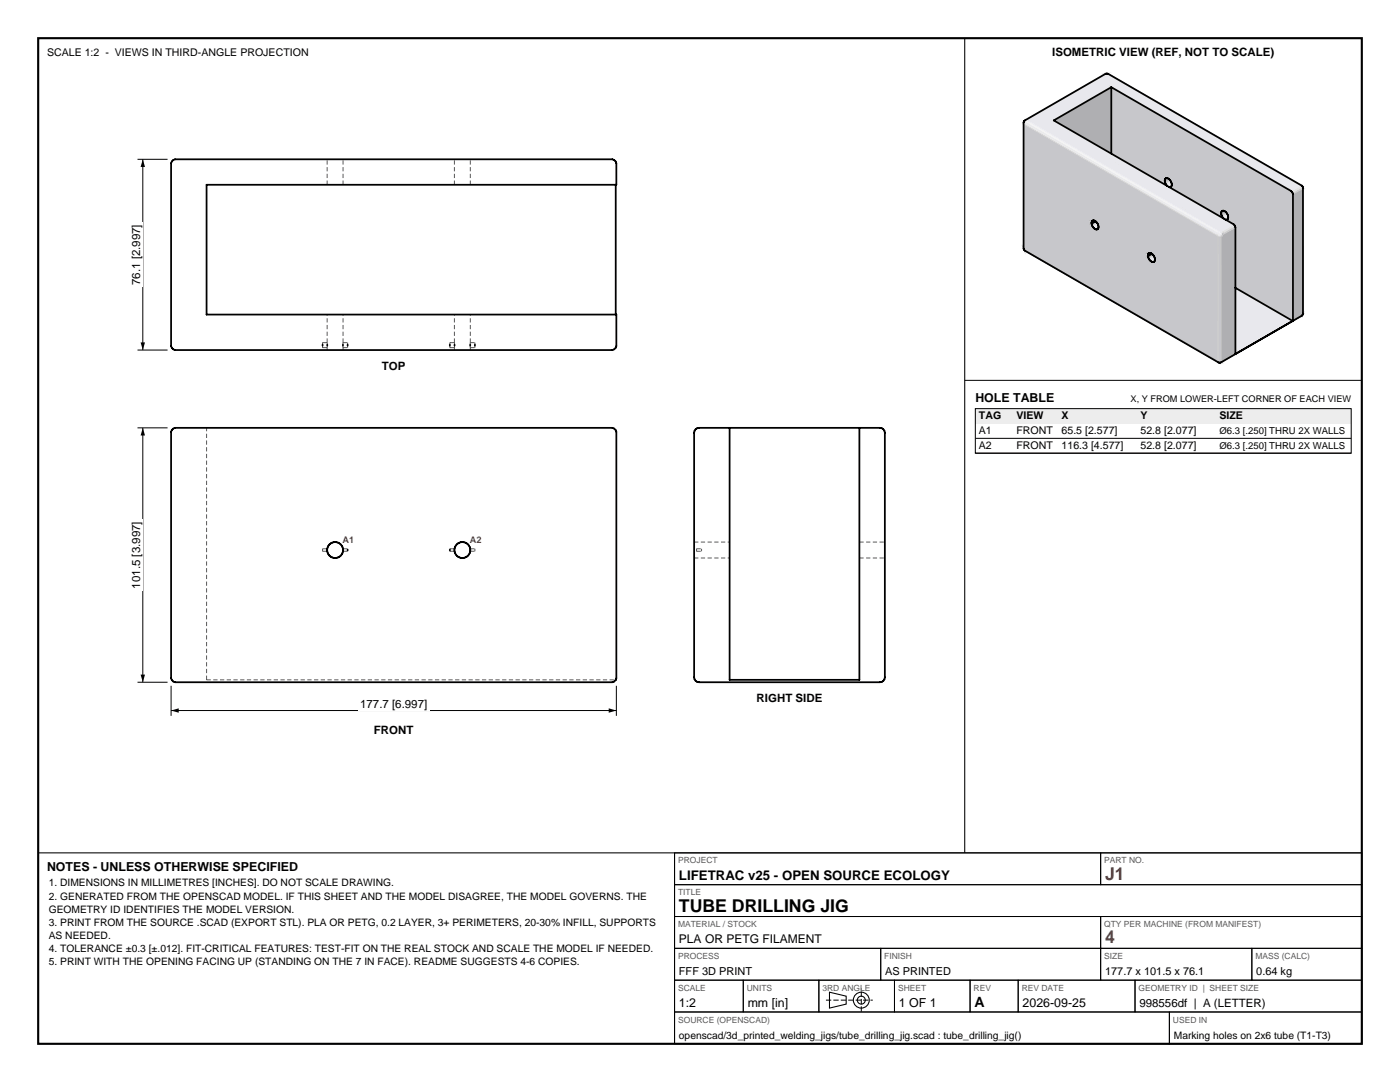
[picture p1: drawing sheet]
<svg xmlns="http://www.w3.org/2000/svg" width="279mm" height="216mm" viewBox="0 0 279 216" stroke-linecap="round" stroke-linejoin="round" font-family="sans-serif">
<path d="M7.6 7.6h264.2v200.7h-264.2z" fill="none" stroke="#000" stroke-width=".42"/>
<g fill="none" stroke="#000" stroke-width=".21">
<path d="M192.5 7.6v162.6M7.6 170.2h264.2M134.6 170.2v38.1M165.5 198l3.4 .8v1.6l-3.4 .8z"/>
<circle cx="171.9" cy="199.6" r="1.59"/>
<circle cx="171.9" cy="199.6" r=".79"/>
</g>
<g fill="none" stroke="#000" stroke-width=".2">
<path d="M34.1 136.8v6M123 136.8v6M34.1 141.8h88.9M134.6 170.2h85.1v6.3h-85.1zM134.6 176.5h137.2v6.4h-137.2zM219.7 170.2h52.1v6.3h-52.1zM134.6 182.9h85.1v6.3h-85.1zM134.6 189.2h41.2v6.4h-41.2zM134.6 195.6h13.7v6.3h-13.7zM148.3 195.6h15.1v6.3h-15.1zM163.4 195.6h15.1v6.3h-15.1zM175.8 189.2h43.9v6.4h-43.9z"/>
<path d="M178.5 195.6h15.1v6.3h-15.1zM193.6 195.6h9.6v6.3h-9.6zM203.2 195.6h23.3v6.3h-23.3zM219.7 182.9h52.1v6.3h-52.1zM219.7 189.2h30.1v6.4h-30.1zM226.5 195.6h45.3v6.3h-45.3zM249.8 189.2h22v6.4h-22zM134.6 201.9h98.8v6.4h-98.8zM233.4 201.9h38.4v6.4h-38.4z"/>
</g>
<path d="M164.8 199.6h9.4M171.9 201.9v-4.6" fill="none" stroke="#000" stroke-width=".2" stroke-dasharray="1.1 .4" stroke-linecap="butt"/>
<g fill="none" stroke="#595959" stroke-width=".2" stroke-dasharray=".8 .5" stroke-linecap="butt">
<path d="M65.3 36.9v-5.1M68.5 36.9v-5.1M90.7 36.9v-5.1M93.9 36.9v-5.1M64.4 69.4v-.4M64.4 69.4h.9M64.4 68.8v-.4M64.4 68.4h.9M65.3 69.8v-.4M65.3 68.4v-5.6M65.3 69.4v-.4M65.3 68.8v-.4"/>
<path d="M68.4 69.4v-.4M68.4 69.4h1M68.4 68.8v-.4M68.4 68.4h1M68.5 69.8v-.4M68.5 68.4v-5.6M69.4 69.4v-.4M69.4 68.8v-.4M89.8 69.4v-.4M89.8 69.4h.9M89.8 68.8v-.4M89.8 68.4h.9"/>
<path d="M90.7 69.8v-.4M90.7 68.4v-5.6M90.7 69.4v-.4M90.7 68.8v-.4M93.8 69.4v-.4M93.8 69.4h1M93.8 68.8v-.4M93.8 68.4h1M93.9 69.8v-.4M93.9 68.4v-5.6M94.8 69.4v-.4M94.8 68.8v-.4"/>
<path d="M64.4 110v-.5M64.4 110h.9M64.4 109.5h.9M65.3 109.8v.2M65.3 109.8v-.3M65.3 110v.1M65.3 109.5v-.1M68.4 110.1v-.1M68.4 109.4v.1M68.4 110l.1-.2M68.4 110h1M68.4 109.5l.1 .3"/>
<path d="M68.4 109.5h1M69.4 110v-.2M69.4 109.7v-.2M89.8 110v-.2M89.8 110h.9M89.8 109.7v-.2M89.8 109.5h.9M90.7 109.8v.2M90.7 109.8v-.3M90.7 110v.1M90.7 109.5v-.1M93.8 110.1v-.1"/>
<path d="M93.8 109.4v.1M93.8 110l.1-.2M93.8 110h1M93.8 109.5l.1 .3M93.8 109.5h1M94.8 110v-.5M138.5 111.3h7.1M138.5 108.2h7.1M139 110v-.5M139 110h1M139 109.5h1M140 110v-.5"/>
<path d="M171.5 111.3h5.1M171.5 108.2h5.1M41.2 135.7v-50.3M41.2 135.7h81.7"/>
</g>
<g fill="none" stroke="#000" stroke-width=".35">
<path d="M34.3 32.2l.6-.4h87.3l.4 .1 .4 .7v4.3h-81.8v25.9h81.8v6.3l-.1 .3-.7 .4h-87.3l-.3-.1-.5-.6v-36.5zM122.9 36.9v25.9M64.4 68.8v.2M65.3 68.8v.2M68.4 68.8v.2M69.4 68.8v.2M89.8 68.8v.2M90.7 68.8v.2M93.8 68.8v.2M94.8 68.8v.2M34.3 85.8l.6-.4h87.3l.4 .1 .4 .7v49.1l-.1 .4-.7 .4h-87.3l-.3-.1-.5-.7v-49.1zM138.8 85.7l.7-.3h36.1a.98 .98 0 0 1 1 1v48.8a.98 .98 0 0 1-1 .9h-36.1a.98 .98 0 0 1-1-.9v-48.8z"/>
<path d="M145.6 85.4v50.3h25.9v-50.3M69.4 109.7v.1M89.8 109.7v.1"/>
<circle cx="66.9" cy="109.8" r="1.59"/>
<circle cx="92.3" cy="109.8" r="1.59"/>
</g>
<path d="M34.1 141.8l1.6-.5v.9zM121.5 141.3l1.5 .5-1.5 .4z" fill="#000"/>
<path d="M71.5 139h14.2v2.8h-14.2z" fill-rule="evenodd" fill="#fff"/>
<path d="M27.4 85.4h6M28.5 85.4v50.7M27.4 136.1h6" fill="none" stroke="#000" stroke-width=".2"/>
<path d="M28.5 85.4l.4 1.5h-.8zM28.1 134.6h.8l-.4 1.5z" fill="#000"/>
<path d="M25.7 103.6h2.8v14.3h-2.8z" fill-rule="evenodd" fill="#fff"/>
<path d="M27.4 31.8h6M28.5 31.8v38M27.4 69.8h6" fill="none" stroke="#000" stroke-width=".2"/>
<path d="M28.5 31.8l.4 1.5h-.8zM28.1 68.3h.8l-.4 1.5z" fill="#000"/>
<path d="M25.7 44.3h2.8v13h-2.8z" fill-rule="evenodd" fill="#fff"/>
<g fill="#b0b0b4" stroke="#b0b0b4" stroke-width=".2">
<path d="M204.3 49.6l.1 .3z"/>
<path d="M260 37.4l-.1 .3z"/>
<path d="M260 37.5l-.1 .2z"/>
</g>
<g fill="#c7c7cb" stroke="#c7c7cb" stroke-width=".2">
<path d="M221.8 43.1l10.8-6.5 .1 .1z"/>
<path d="M221.8 43.1l10.9-6.4 .1 .2z"/>
<path d="M221.8 43.1l10.7-6.7 .1 .2z"/>
<path d="M221.8 43.1l11-6.2 .1 .1z"/>
<path d="M221.8 43.1l10.7-6.9v.2z"/>
<path d="M221.8 43.1l11.1-6.1 .1 .2z"/>
<path d="M221.8 43.1l10.6-7.1 .1 .2z"/>
<path d="M221.8 43.1l11.2-5.9 .2 .1z"/>
<path d="M221.8 17.4l10.6 18.6-10.6 7.1z"/>
<path d="M221.8 43.1l11.4-5.8h.1z"/>
<path d="M221.8 43.1l11.5-5.8 11 6.4z"/>
<path d="M221.8 17.4l10.6 18.6z"/>
<path d="M221.8 17.4l10.7 18.5z"/>
<path d="M221.8 17.4l10.8 18.3-.1 .1z"/>
<path d="M221.8 17.4l10.9 18.2-.1 .1z"/>
<path d="M221.8 17.4l11 18.1-.1 .1z"/>
<path d="M221.8 17.4l11.1 18.1h-.1z"/>
<path d="M221.8 17.4l11.2 18.2z"/>
<path d="M221.8 17.4l11.4 18.2z"/>
<path d="M221.8 43.1l22.5 .6 13.7 20.3z"/>
<path d="M221.8 17.4l11.5 18.3z"/>
<path d="M233.3 37.3l10.8 6.2z"/>
<path d="M233.4 37.4l10.6 6z"/>
<path d="M233.5 37.3l10.4 5.9z"/>
<path d="M233.7 37.3v-.1l10.1 5.9z"/>
<path d="M233.8 37.1l10 5.8-10.1-5.7z"/>
<path d="M233.8 37l9.9 5.7-9.9-5.6z"/>
<path d="M233.9 36.9l9.8 5.6-9.9-5.5z"/>
<path d="M221.8 17.4l22.5 24.7-11-6.4z"/>
<path d="M233.8 36.7l9.9 5.7-9.8-5.5z"/>
<path d="M233.8 36.5l10 5.8-10-5.6z"/>
<path d="M233.7 36.3l10.1 5.9-10-5.7z"/>
<path d="M233.7 36.2l10.2 5.9-10.2-5.8z"/>
<path d="M233.5 36l10.5 6z"/>
<path d="M233.4 35.8l10.7 6.2z"/>
<path d="M233.3 35.7l11 6.4z"/>
<path d="M204.4 24.7l13.4 19.8-13.4 5.2z"/>
<path d="M204.4 49.7l13.5-4.7 .1 .2z"/>
<path d="M204.4 49.7l13.6-4.5 .1 .1z"/>
<path d="M204.4 49.7l13.5-4.9v.2z"/>
<path d="M204.4 49.7l13.7-4.4 .2 .2z"/>
<path d="M204.4 49.7l13.4-5.1 .1 .2z"/>
<path d="M204.4 49.7l13.9-4.2 .1 .1z"/>
<path d="M204.4 49.7l13.4-5.2v.1z"/>
<path d="M204.4 49.7l14-4.1 .1 .1z"/>
<path d="M204.4 49.7l14.3-3.9z"/>
<path d="M233.3 37.3l11 6.4z"/>
<path d="M233.4 37.4l10.7 6.1z"/>
<path d="M233.5 37.3l10.5 6.1z"/>
<path d="M233.7 37.3l10.1 5.8 .1 .1z"/>
<path d="M233.7 37.2l10.1 5.7v.2z"/>
<path d="M233.8 37.1l9.9 5.6 .1 .2z"/>
<path d="M233.8 37l9.9 5.5v.2z"/>
<path d="M233.9 36.9l9.8 5.5v.1z"/>
<path d="M233.8 36.7l10 5.6-.1 .1z"/>
<path d="M233.8 36.5l10 5.7v.1z"/>
<path d="M221.8 17.4l22.6 24.7z"/>
<path d="M233.7 36.3l10.2 5.8-.1 .1z"/>
<path d="M233.7 36.2l10.3 5.8z"/>
<path d="M233.5 36l10.6 6z"/>
<path d="M233.4 35.8l10.9 6.3z"/>
<path d="M204.4 49.7l14.3-3.9 24.4 26.3z"/>
<path d="M244.3 43.7l13.7 20.3z"/>
<path d="M244.4 43.8l13.6 20.1z"/>
<path d="M244.6 43.8l13.4 20.1z"/>
<path d="M244.7 43.9l.1-.1 13.2 20.1z"/>
<path d="M244.8 43.8h.1l13.1 20.1z"/>
<path d="M244.9 43.8l.1-.1 13 20.2z"/>
<path d="M245.1 43.6l12.9 20.3-13-20.2z"/>
<path d="M245.1 43.5l12.9 20.4-12.9-20.3z"/>
<path d="M245.1 43.4l12.9 20.5z"/>
<path d="M244.4 43.8l13.6 20.1v.1z"/>
<path d="M204.4 24.7l13.4 19.8z"/>
<path d="M218.1 43.7l.4 .4-.4-.1z"/>
<path d="M204.4 24.7l13.5 19.5-.1 .1z"/>
<path d="M218.1 44l.4 .1v.1z"/>
<path d="M204.4 24.7l13.5 19.4v.1z"/>
<path d="M218.1 43.7l.4 .4z"/>
<path d="M204.4 24.7l13.6 19.3-.1 .1z"/>
<path d="M204.4 24.7l13.7 19.3h-.1z"/>
<path d="M204.4 24.7l13.9 19.3h-.2z"/>
<path d="M204.4 24.7l14 19.3z"/>
<path d="M204.4 24.7l14.1 19.4z"/>
<path d="M204.4 24.7l14.3 19.5z"/>
<path d="M219.9 44.9l.4 .4z"/>
<path d="M219.9 44.8l.4 .2-.4-.1z"/>
<path d="M219.9 44.9l.4 .1v.3z"/>
<path d="M221.8 17.4l35.9 20.7-13.3 4z"/>
<path d="M218.7 45.8l10.8 6.2z"/>
<path d="M218.8 45.8l10.6 6z"/>
<path d="M218.9 45.8l10.4 5.9z"/>
<path d="M219 45.7h.1l10.1 5.8z"/>
<path d="M219.2 45.6l9.9 5.7-10-5.6z"/>
<path d="M219.2 45.4l9.9 5.7-9.9-5.5z"/>
<path d="M219.2 45.3l9.9 5.7-9.9-5.6z"/>
<path d="M219.2 45.1l9.9 5.7-9.9-5.5z"/>
<path d="M219.2 45l9.9 5.7-9.9-5.6z"/>
<path d="M219.1 44.8l10.1 5.8-10-5.6z"/>
<path d="M219 44.6l10.3 5.9-10.2-5.7z"/>
<path d="M218.9 44.4l10.5 6.1z"/>
<path d="M218.8 44.3l10.7 6.2z"/>
<path d="M218.7 44.2l11 6.3z"/>
<path d="M244.4 42.1l13.3-4-13.1 4.1z"/>
<path d="M245.1 43.2l12.9-4.5-12.9 4.7z"/>
<path d="M244.6 42.2l13.1-4.1-13 4.3z"/>
<path d="M245.1 43l12.9-4.3-12.9 4.5z"/>
<path d="M244.7 42.4l13-4.3-12.9 4.4z"/>
<path d="M245 42.8l13-4.1-12.9 4.3z"/>
<path d="M244.8 42.5l12.9-4.4-12.8 4.6z"/>
<path d="M244.9 42.7l12.8-4.6-12.7 4.7z"/>
<path d="M245.1 43.4l12.9-4.7v25.2z"/>
<path d="M218.7 45.8l11 6.3z"/>
<path d="M218.8 45.8l10.7 6.2z"/>
<path d="M218.9 45.8l10.5 6z"/>
<path d="M219 45.7l10.2 5.8 .1 .2z"/>
<path d="M219.1 45.7l10 5.6 .1 .2z"/>
<path d="M219.2 45.6l9.9 5.5v.2z"/>
<path d="M219.2 45.4l9.9 5.6v.1z"/>
<path d="M219.2 45.3l9.9 5.5v.2z"/>
<path d="M219.2 45.1l9.9 5.6v.1z"/>
<path d="M219.2 45l10 5.6-.1 .1z"/>
<path d="M218.7 45.8l11 6.3 13.4 20z"/>
<path d="M219.1 44.8l10.2 5.7-.1 .1z"/>
<path d="M219 44.6l10.4 5.9z"/>
<path d="M218.9 44.4l10.6 6.1z"/>
<path d="M218.8 44.3l10.9 6.2z"/>
<path d="M229.3 50.2l.4 .4-.4-.1z"/>
<path d="M229.3 50.5l.4 .1 .1 .1z"/>
<path d="M229.3 50.2l.4 .4z"/>
<path d="M204.4 24.7l38.7 22.4-24.4-2.9z"/>
<path d="M231.2 51.4l.4 .4z"/>
<path d="M229.7 52.1l13.4 20z"/>
<path d="M231.1 51.3l.5 .2-.4-.1z"/>
<path d="M229.8 52.2l13.3 19.9z"/>
<path d="M231.2 51.4l.4 .1v.3z"/>
<path d="M229.9 52.3l13.2 19.8z"/>
<path d="M230.1 52.3h.1l12.9 19.8z"/>
<path d="M230.2 52.3l.1-.1 12.8 19.9z"/>
<path d="M230.3 52.2h.1l12.7 19.9z"/>
<path d="M230.4 52.1l12.7 20-12.7-19.9z"/>
<path d="M230.5 51.9l12.6 20.2-12.7-20z"/>
<path d="M230.5 51.8l12.6 20.3z"/>
<path d="M245 42.8l12.7-4.7 .3 .6z"/>
<path d="M218.7 44.2l24.4 2.9-13.4 3.4z"/>
<path d="M259.9 37.4v.3z"/>
<path d="M259.8 37.5l.1 .2z"/>
<path d="M229.7 50.5l13.4-3.4z"/>
<path d="M229.8 50.6l13.3-3.5-13.2 3.6z"/>
<path d="M230.5 51.6l12.6-4.5-12.6 4.7z"/>
<path d="M229.9 50.7l13.2-3.6-13 3.7z"/>
<path d="M230.4 51.5l12.7-4.4-12.6 4.5z"/>
<path d="M230.1 50.8l13-3.7-12.9 3.8z"/>
<path d="M230.4 51.3l12.7-4.2-12.7 4.4z"/>
<path d="M230.2 50.9l12.9-3.8-12.8 4z"/>
<path d="M230.3 51.1l12.8-4-12.7 4.2z"/>
<path d="M230.5 51.8l12.6-4.7v25z"/>
<path d="M243.3 47.1l.2 25h-.2z"/>
<path d="M257.7 38.1l.3 .6z"/>
<path d="M257.8 38.3l.2 .4z"/>
<path d="M243.3 47.1h.2v25z"/>
</g>
<g fill="#afafb2" stroke="#afafb2" stroke-width=".2">
<path d="M210.3 24l11.5 19.1-11.5 6.7z"/>
<path d="M210.3 24l11.5-6.6v25.7z"/>
<path d="M259.9 62.8v.1z"/>
<path d="M259.9 62.7v.2z"/>
<path d="M258 63.9l1.9-1.2z"/>
<path d="M217.6 44l.5-.3v.3z"/>
<path d="M217.6 44h.5l-.5 .3z"/>
<path d="M258 38.7l1.9 24-1.9 1.2z"/>
<path d="M228.9 50.5l.4-.3v.3z"/>
<path d="M228.9 50.5h.4l-.4 .3z"/>
<path d="M258 38.7l1.9-1v25z"/>
<path d="M243.8 72.1l2.8-1.6z"/>
<path d="M243.8 72.1h.1z"/>
<path d="M259.9 37.2l.1 .3z"/>
<path d="M258 38.7l1.9-1z"/>
<path d="M243.8 47.1l2.8 23.4-2.8 1.6z"/>
<path d="M243.8 47.1l2.8-1.7v25.1z"/>
<path d="M243.9 46.9l2.7-1.5-2.8 1.7z"/>
<path d="M243.8 46.9v.2z"/>
</g>
<path d="M220.7 14.7h.3z" fill="#d4d4d8" stroke="#d4d4d8" stroke-width=".2"/>
<g fill="#bebec2" stroke="#bebec2" stroke-width=".2">
<path d="M204.4 24.7v25z"/>
<path d="M204.3 24.6v25z"/>
</g>
<g fill="#e8e8ed" stroke="#e8e8ed" stroke-width=".2">
<path d="M210.3 49.8l11.5-6.7 24.7 27.6z"/>
<path d="M210.3 24l10.5-9.3 1 2.7z"/>
<path d="M221.8 43.1l36.2 20.9-11.5 6.7z"/>
<path d="M204.8 24l16-9.3-10.5 9.3z"/>
<path d="M220.8 14.7l38.7 22.4-37.7-19.7z"/>
<path d="M218.1 44l.4 .2-.4 .3z"/>
<path d="M217.6 44.3l.5-.3v.5z"/>
<path d="M219.9 45l.4 .3-.4 .2z"/>
<path d="M219.4 45.3l.5-.3v.5z"/>
<path d="M221.8 17.4l37.7 19.7-1.8 1z"/>
<path d="M204.8 24h5.5l33.2 22.3z"/>
<path d="M229.3 50.5l.5 .2-.5 .3z"/>
<path d="M228.9 50.8l.4-.3v.5z"/>
<path d="M231.1 51.5l.5 .3-.5 .2z"/>
<path d="M230.7 51.8l.4-.3v.5z"/>
<path d="M210.3 24l35.9 20.8-2.7 1.5z"/>
</g>
<g fill="#dadade" stroke="#dadade" stroke-width=".2">
<path d="M232.6 36.6l2.2-1.3 .1 .1z"/>
<path d="M232.6 36.6l2.3-1.2-2.2 1.3z"/>
<path d="M243.8 43.1l2.3-1.3 .1 .1z"/>
<path d="M243.8 43.1l2.4-1.2-2.3 1.3z"/>
<path d="M217.9 45l3.2-1.8 .1 .2z"/>
<path d="M217.9 45l3.3-1.6-3.2 1.8z"/>
<path d="M229.2 51.5l3.1-1.8 .1 .2z"/>
<path d="M229.2 51.5l3.2-1.6-3.1 1.8z"/>
</g>
<g fill="#e2e2e7" stroke="#e2e2e7" stroke-width=".2">
<path d="M232.8 36.9l2.1-1.5 .1 .2z"/>
<path d="M232.7 36.7l2.2-1.3-2.1 1.5z"/>
<path d="M244 43.4l2.2-1.5 .1 .2z"/>
<path d="M243.9 43.2l2.3-1.3-2.2 1.5z"/>
<path d="M218.1 45.3l3.1-1.9 .1 .1z"/>
<path d="M218 45.2l3.2-1.8-3.1 1.9z"/>
<path d="M229.4 51.8l3-1.9 .1 .1z"/>
<path d="M229.3 51.7l3.1-1.8-3 1.9z"/>
</g>
<g fill="#d0d0d4" stroke="#d0d0d4" stroke-width=".2">
<path d="M232.5 36.4l2.3-1.3v.2z"/>
<path d="M232.5 36.4l2.3-1.1-2.2 1.3z"/>
<path d="M243.8 42.9l2.2-1.3 .1 .2z"/>
<path d="M243.8 42.9l2.3-1.1-2.3 1.3z"/>
<path d="M217.9 44.8l3.1-1.8 .1 .2z"/>
<path d="M217.9 44.8l3.2-1.6-3.2 1.8z"/>
<path d="M229.1 51.3l3.2-1.8v.2z"/>
<path d="M229.1 51.3l3.2-1.6-3.1 1.8z"/>
</g>
<g fill="#e8e8ec" stroke="#e8e8ec" stroke-width=".2">
<path d="M232.9 37l2.1-1.4 .1 .1z"/>
<path d="M232.8 36.9l2.2-1.3-2.1 1.4z"/>
<path d="M244.1 43.5l2.2-1.4 .1 .1z"/>
<path d="M244 43.4l2.3-1.3-2.2 1.4z"/>
<path d="M218.3 45.5l3-2 .1 .2z"/>
<path d="M218.1 45.3l3.2-1.8-3 2z"/>
<path d="M229.5 52l3-2 .2 .2z"/>
<path d="M229.4 51.8l3.1-1.8-3 2z"/>
</g>
<g fill="#c4c4c7" stroke="#c4c4c7" stroke-width=".2">
<path d="M232.5 36.2l2.2-1.3 .1 .2z"/>
<path d="M232.5 36.2l2.3-1.1-2.3 1.3z"/>
<path d="M243.7 42.7l2.3-1.3v.2z"/>
<path d="M243.7 42.7l2.3-1.1-2.2 1.3z"/>
<path d="M217.8 44.6l3.2-1.8v.2z"/>
<path d="M217.8 44.6l3.2-1.6-3.1 1.8z"/>
<path d="M229.1 51.1l3.1-1.8 .1 .2z"/>
<path d="M229.1 51.1l3.2-1.6-3.2 1.8z"/>
</g>
<g fill="#eaeaef" stroke="#eaeaef" stroke-width=".2">
<path d="M233 37.2l2.1-1.5 .2 .2z"/>
<path d="M232.9 37l2.2-1.3-2.1 1.5z"/>
<path d="M244.3 43.7l2.1-1.5 .1 .2z"/>
<path d="M244.1 43.5l2.3-1.3-2.1 1.5z"/>
<path d="M218.4 45.6l3-1.9 .1 .1z"/>
<path d="M218.3 45.5l3.1-1.8-3 1.9z"/>
<path d="M229.7 52.1l3-1.9 .1 .1z"/>
<path d="M229.5 52l3.2-1.8-3 1.9z"/>
<path d="M243.2 46.6l.1 .3h-.2z"/>
<path d="M243.2 46.6l.2 .2-.1 .1z"/>
</g>
<g fill="#b6b6b9" stroke="#b6b6b9" stroke-width=".2">
<path d="M232.4 36l2.3-1.3v.2z"/>
<path d="M232.4 36l2.3-1.1-2.2 1.3z"/>
<path d="M243.7 42.5l2.3-1.3v.2z"/>
<path d="M243.7 42.5l2.3-1.1-2.3 1.3z"/>
<path d="M218.5 44.2l2.5-1.5v.1z"/>
<path d="M218.5 44.1l2.5-1.4-2.5 1.5z"/>
<path d="M217.8 44.5l.2-.1 .1 .1z"/>
<path d="M217.8 44.5h.3l-.3 .1z"/>
<path d="M229.8 50.7l2.4-1.5v.1z"/>
<path d="M229.7 50.6l2.5-1.4-2.4 1.5z"/>
<path d="M229.1 51l.2-.1v.1z"/>
<path d="M229.1 51h.2l-.2 .1z"/>
</g>
<g fill="#eaeaee" stroke="#eaeaee" stroke-width=".2">
<path d="M233.2 37.3l2.1-1.4 .1 .1z"/>
<path d="M233 37.2l2.3-1.3-2.1 1.4z"/>
<path d="M244.4 43.8l2.1-1.4 .2 .1z"/>
<path d="M244.3 43.7l2.2-1.3-2.1 1.4z"/>
<path d="M218.5 45.7l3-1.9 .2 .1z"/>
<path d="M218.4 45.6l3.1-1.8-3 1.9z"/>
<path d="M229.8 52.2l3-1.9 .1 .1z"/>
<path d="M204.5 24.3l38.7 22.3-38.8-22.1z"/>
<path d="M229.7 52.1l3.1-1.8-3 1.9z"/>
<path d="M204.4 24.5l38.8 22.1-.1 .3z"/>
</g>
<g fill="#e7e7eb" stroke="#e7e7eb" stroke-width=".2">
<path d="M233.3 37.3l2.1-1.3h.1z"/>
<path d="M233.2 37.3l2.2-1.3-2.1 1.3z"/>
<path d="M244.6 43.8l2.1-1.3h.1z"/>
<path d="M244.4 43.8l2.3-1.3-2.1 1.3z"/>
<path d="M218.7 45.8l3-1.9h.1z"/>
<path d="M218.5 45.7l3.2-1.8-3 1.9z"/>
<path d="M229.9 52.3l3-1.9 .2 .1z"/>
<path d="M229.8 52.2l3.1-1.8-3 1.9z"/>
</g>
<g fill="#a7a7ab" stroke="#a7a7ab" stroke-width=".2">
<path d="M232.5 35.9l2.2-1.3v.1z"/>
<path d="M232.5 35.9l2.2-1.2-2.3 1.3z"/>
<path d="M243.7 42.4l2.3-1.3v.1z"/>
<path d="M243.7 42.4l2.3-1.2-2.3 1.3z"/>
<path d="M218.5 44l2.5-1.5v.2z"/>
<path d="M218.5 44l2.5-1.3-2.5 1.4z"/>
<path d="M217.8 44.3l3.2-1.8z"/>
<path d="M217.8 44.3l.7-.3z"/>
<path d="M218.1 44.2l-.3 .3z"/>
<path d="M217.8 44.3l.3-.1-.3 .3z"/>
<path d="M229.8 50.5l2.4-1.5v.2z"/>
<path d="M229.8 50.5l2.4-1.3-2.5 1.4z"/>
<path d="M229.1 50.8l3.1-1.8z"/>
<path d="M229.1 50.8l.7-.3z"/>
<path d="M229.3 50.7l-.2 .3z"/>
<path d="M229.1 50.8l.2-.1-.2 .3z"/>
</g>
<g fill="#e0e0e5" stroke="#e0e0e5" stroke-width=".2">
<path d="M233.4 37.4l2.3-1.3z"/>
<path d="M233.3 37.3l2.2-1.3z"/>
<path d="M244.7 43.9l2.2-1.3z"/>
<path d="M244.6 43.8l2.2-1.3z"/>
<path d="M218.8 45.8l3.1-1.8z"/>
<path d="M218.7 45.8l3.1-1.9z"/>
<path d="M230.1 52.3l3.1-1.8z"/>
<path d="M229.9 52.3l3.2-1.8z"/>
<path d="M259.7 37l.1 .2h-.1z"/>
<path d="M259.5 37.1l.2-.1v.2z"/>
</g>
<g fill="#9e9ea1" stroke="#9e9ea1" stroke-width=".2">
<path d="M232.5 35.8l2.3-1.3z"/>
<path d="M232.6 35.7l2.2-1.3z"/>
<path d="M232.7 35.6l2.2-1.3z"/>
<path d="M232.5 35.8l2.2-1.2-2.2 1.3z"/>
<path d="M232.6 35.7l2.2-1.2-2.3 1.3z"/>
<path d="M204.4 49.9l38.7 22.3z"/>
<path d="M243.8 42.3l2.2-1.3z"/>
<path d="M243.8 42.2l2.3-1.3z"/>
<path d="M243.9 42.1l2.3-1.3z"/>
<path d="M243.8 42.3l2.2-1.2-2.3 1.3z"/>
<path d="M243.8 42.2l2.2-1.2-2.2 1.3z"/>
<path d="M259.9 62.8l.1-.1z"/>
<path d="M259.9 62.8v.1z"/>
<path d="M259.9 62.9l-.1 .1z"/>
<path d="M260 62.6l-.1 .1z"/>
<path d="M217.9 44.2l3.1-1.8z"/>
<path d="M258 64l1.9-1.1z"/>
<path d="M217.9 44.1l3.2-1.8z"/>
<path d="M218 44l3.2-1.8z"/>
<path d="M258 63.9l1.9-1-1.9 1.1z"/>
<path d="M217.9 44.2l3.1-1.7-3.2 1.8z"/>
<path d="M217.9 44.1l3.1-1.7-3.1 1.8z"/>
<path d="M204.5 50l38.7 22.3z"/>
<path d="M246.5 70.7l13.3-7.7z"/>
<path d="M259.9 37.7v25z"/>
<path d="M243.8 72.2l16-9.2z"/>
<path d="M229.1 50.7l3.2-1.8z"/>
<path d="M229.2 50.6l3.1-1.8z"/>
<path d="M229.3 50.5l3.1-1.8z"/>
<path d="M229.1 50.7l3.1-1.7-3.1 1.8z"/>
<path d="M229.2 50.6l3.1-1.7-3.2 1.8z"/>
<path d="M243.9 72.1l2.7-1.6z"/>
<path d="M260 37.6v25z"/>
<path d="M243.9 72.1l2.6-1.4-2.7 1.5z"/>
<path d="M243.2 72.3l.3 .1z"/>
<path d="M243.5 72.4l.2-.1z"/>
<path d="M243.4 72.3h.3z"/>
<path d="M243.9 72.1l-.2 .2z"/>
<path d="M243.2 72.3h.2z"/>
<path d="M243.1 72.2l.2 .1z"/>
<path d="M243.8 72.1l-.1 .2z"/>
<path d="M243.6 72.3l.2-.2z"/>
<path d="M260 37.3v.2z"/>
<path d="M260 37.5v.1z"/>
</g>
<g fill="#d8d8dc" stroke="#d8d8dc" stroke-width=".2">
<path d="M233.5 37.3l2.3-1.3z"/>
<path d="M233.4 37.4l2.3-1.3z"/>
<path d="M244.8 43.8l2.3-1.3z"/>
<path d="M244.7 43.9l2.2-1.3z"/>
<path d="M218.9 45.8l3.2-1.8z"/>
<path d="M218.8 45.8l3.1-1.8z"/>
<path d="M230.2 52.3l3.1-1.8z"/>
<path d="M230.1 52.3l3.1-1.8z"/>
<path d="M259.7 37.2h.1l.1 .2z"/>
<path d="M259.7 37.2l.2 .2z"/>
</g>
<g fill="#cdcdd1" stroke="#cdcdd1" stroke-width=".2">
<path d="M233.7 37.3l2.2-1.3z"/>
<path d="M233.5 37.3l2.3-1.3z"/>
<path d="M244.9 43.8l2.3-1.3z"/>
<path d="M244.8 43.8l2.3-1.3z"/>
<path d="M219 45.7l3.2-1.8z"/>
<path d="M218.9 45.8l3.2-1.8z"/>
<path d="M230.3 52.2l3.1-1.8z"/>
<path d="M230.2 52.3l3.1-1.8z"/>
<path d="M243.7 46.8l.2 .1z"/>
<path d="M243.7 46.8l.1-.1 .1 .2z"/>
</g>
<g fill="#dddde1" stroke="#dddde1" stroke-width=".2">
<path d="M204.8 24l16-9.3z"/>
<path d="M204.6 24l16.1-9.3z"/>
</g>
<g fill="#b8b8bc" stroke="#b8b8bc" stroke-width=".2">
<path d="M204.4 49.7l38.7 22.4-38.7-22.2z"/>
<path d="M204.4 49.9l38.7 22.2v.1z"/>
</g>
<g fill="#c5c5c9" stroke="#c5c5c9" stroke-width=".2">
<path d="M221 14.7l38.7 22.3z"/>
<path d="M221.1 14.7l38.7 22.4z"/>
<path d="M259.9 37.2l.1 .2z"/>
<path d="M259.8 37.2h.1v.2z"/>
</g>
<g fill="#dfdfe3" stroke="#dfdfe3" stroke-width=".2">
<path d="M220.8 14.7h.2l38.5 22.4z"/>
<path d="M221 14.7l38.7 22.3-.2 .1z"/>
</g>
<path d="M204.3 24.3v.3z" fill="#bababe" stroke="#bababe" stroke-width=".2"/>
<path d="M204.4 24.1l.2-.1z" fill="#ccccd0" stroke="#ccccd0" stroke-width=".2"/>
<path d="M204.4 24.1v.1z" fill="#cfcfd3" stroke="#cfcfd3" stroke-width=".2"/>
<g fill="#c9c9cd" stroke="#c9c9cd" stroke-width=".2">
<path d="M204.4 24.2l-.1 .1z"/>
<path d="M204.4 24.2l-.1 .2z"/>
</g>
<g fill="#cbcbcf" stroke="#cbcbcf" stroke-width=".2">
<path d="M204.3 24.4l.1 .1-.1 .1z"/>
<path d="M204.3 24.6l.1-.1v.2z"/>
<path d="M243.3 47.1v25h-.2z"/>
<path d="M243.1 47.1h.2l-.2 25z"/>
<path d="M243.6 47h.2z"/>
<path d="M243.6 46.9l.2 .1h-.2z"/>
</g>
<g fill="#e3e3e7" stroke="#e3e3e7" stroke-width=".2">
<path d="M204.5 24.1l.1-.1v.1z"/>
<path d="M204.6 24h.2l-.2 .1z"/>
</g>
<g fill="#dedee2" stroke="#dedee2" stroke-width=".2">
<path d="M204.4 24.2l.1 .1-.2 .1z"/>
<path d="M204.3 24.4l.2-.1-.1 .2z"/>
</g>
<g fill="#e6e6eb" stroke="#e6e6eb" stroke-width=".2">
<path d="M204.5 24.1v.2l-.1-.1z"/>
<path d="M204.5 24.1h.1l-.1 .2z"/>
<path d="M243.4 46.8h.3l-.1 .1z"/>
<path d="M243.5 46.6l.2 .2h-.3z"/>
</g>
<g fill="#b6b6ba" stroke="#b6b6ba" stroke-width=".2">
<path d="M217.8 44.6l3.2-1.8z"/>
<path d="M217.8 44.6l.7-.4z"/>
<path d="M229.1 51.1l3.1-1.8z"/>
<path d="M229.1 51.1l.7-.4z"/>
</g>
<g fill="#efeff4" stroke="#efeff4" stroke-width=".2">
<path d="M204.6 24.1l.2-.1 38.5 22.5z"/>
<path d="M204.8 24l38.7 22.3-.2 .2z"/>
<path d="M243.3 46.5l.2-.2 .2 .2z"/>
<path d="M243.3 46.5h.4l-.2 .1z"/>
</g>
<g fill="#d5d5d9" stroke="#d5d5d9" stroke-width=".2">
<path d="M204.4 24.5l38.7 22.4-38.7-22.2z"/>
<path d="M204.4 24.7l38.7 22.2v.2z"/>
</g>
<g fill="#f3f3f8" stroke="#f3f3f8" stroke-width=".2">
<path d="M204.6 24.1l38.6 22.5-38.7-22.3z"/>
<path d="M204.6 24.1l38.7 22.4-.1 .1z"/>
<path d="M243.3 46.5l.2 .1h-.3z"/>
<path d="M243.2 46.6h.3l-.1 .2z"/>
</g>
<g fill="#a5a5a8" stroke="#a5a5a8" stroke-width=".2">
<path d="M243.4 72.3h.2z"/>
<path d="M243.3 72.3l.3-.1-.2 .1z"/>
</g>
<g fill="#ababae" stroke="#ababae" stroke-width=".2">
<path d="M243.6 72.2l.2-.1z"/>
<path d="M259.8 37.1l.2 .2z"/>
</g>
<g fill="#bcbcc0" stroke="#bcbcc0" stroke-width=".2">
<path d="M243.1 72.2l.2-.1v.2z"/>
<path d="M243.1 72.1h.2l-.2 .1z"/>
<path d="M243.3 72.1l.3 .1-.3 .1z"/>
<path d="M243.3 72.1l.3 .1z"/>
<path d="M259.9 37.4v.3z"/>
</g>
<g fill="#b7b7bb" stroke="#b7b7bb" stroke-width=".2">
<path d="M243.6 72.2l.2-.1z"/>
<path d="M243.5 72.1h.3l-.2 .1z"/>
</g>
<path d="M260 37.5l-.1 .2z" fill="#a3a3a6" stroke="#a3a3a6" stroke-width=".2"/>
<g fill="#c8c8cc" stroke="#c8c8cc" stroke-width=".2">
<path d="M259.8 37.1l.1 .1z"/>
<path d="M259.7 37l.1 .2z"/>
</g>
<g fill="#e9e9ee" stroke="#e9e9ee" stroke-width=".2">
<path d="M257.8 38.3l1.7-1.2 .2 .1z"/>
<path d="M257.7 38.1l1.8-1-1.7 1.2z"/>
<path d="M243.7 46.5l2.5-1.7 .2 .1z"/>
<path d="M243.5 46.3l2.7-1.5-2.5 1.7z"/>
</g>
<g fill="#cacace" stroke="#cacace" stroke-width=".2">
<path d="M258 38.5l1.8-1 .1 .2z"/>
<path d="M258 38.5l1.9-.8-1.9 1z"/>
<path d="M243.8 46.7l2.7-1.6 .1 .3z"/>
<path d="M243.8 46.7l2.8-1.3-2.7 1.5z"/>
</g>
<g fill="#dedee3" stroke="#dedee3" stroke-width=".2">
<path d="M258 38.5l1.7-1.3 .1 .3z"/>
<path d="M257.8 38.3l1.9-1.1-1.7 1.3z"/>
<path d="M243.8 46.7l2.6-1.8 .1 .2z"/>
<path d="M243.7 46.5l2.7-1.6-2.6 1.8z"/>
</g>
<g fill="#bdbdc1" stroke="#bdbdc1" stroke-width=".2">
<path d="M243.5 47.1l.3 25h-.3z"/>
<path d="M243.5 47.1h.3v25z"/>
</g>
<g fill="#c3c3c7" stroke="#c3c3c7" stroke-width=".2">
<path d="M243.6 47l.2 .1z"/>
<path d="M243.6 47l.2 .1h-.3z"/>
</g>
<g fill="#d7d7dc" stroke="#d7d7dc" stroke-width=".2">
<path d="M243.1 46.9l.2 .2h-.2z"/>
<path d="M243.1 46.9h.2v.2z"/>
</g>
<g fill="#ceced2" stroke="#ceced2" stroke-width=".2">
<path d="M243.7 46.8l.1 .2z"/>
<path d="M243.7 46.8l.1 .2-.2-.1z"/>
</g>
<g fill="#e4e4e8" stroke="#e4e4e8" stroke-width=".2">
<path d="M243.7 46.5l.1 .2-.1 .1z"/>
<path d="M243.5 46.6l.2-.1v.3z"/>
</g>
<g fill="#d1d1d5" stroke="#d1d1d5" stroke-width=".2">
<path d="M243.3 47.1l.3-.1-.1 .1z"/>
<path d="M243.3 46.9l.3 .1-.3 .1z"/>
</g>
<g fill="#e0e0e4" stroke="#e0e0e4" stroke-width=".2">
<path d="M243.4 46.8l.2 .1v.1z"/>
<path d="M243.4 46.8l.2 .2-.3-.1z"/>
</g>
<g fill="none" stroke="#000" stroke-width=".35">
<path d="M221.8 17.4l-11.5 6.6 36.1 20.9 .2 .5-.1 25.3M221.8 17.4v13.2M221.8 17.4l36 20.9 .2 .4v25.3l-11.5-6.6M204.4 24.1l16.3-9.4h.4l38.7 22.4 .2 .4v25.3l-16.3 9.5h-.5l-38.7-22.3-.2-.4v-25.1zM233 37.1a.98 .98 0 0 1-.2-1.6 1.2 1.2 0 0 1 .9 1.8h-.4M217.9 44.1a1.04 1.04 0 0 1 1.3 1.2 .5 .5 0 0 1-.4 .5 .5 .5 0 0 1-.5-.3 1.23 1.23 0 0 1-.4-1.4zM218.3 44.1l.2 .1M218.4 44l-.3 .2v.3l.4-.3M218.5 44.1v.1M229.2 50.6a1.04 1.04 0 0 1 1.3 1.2 .5 .5 0 0 1-.4 .5 .5 .5 0 0 1-.6-.3 1.23 1.23 0 0 1-.3-1.4zM229.5 50.6l.3 .1M229.6 50.5l-.3 .2v.3l.5-.3"/>
<path d="M229.7 50.6l.1 .1M244.2 43.6a.98 .98 0 0 1-.2-1.6 1.2 1.2 0 0 1 .9 1.8h-.3"/>
</g>
<path d="M192.5 75.9h79.3" fill="none" stroke="#000" stroke-width=".2"/>
<path d="M194.6 81.5h75.1v3h-75.1z" fill-rule="evenodd" fill="#ededed"/>
<path d="M194.6 81.5h75.1v8.9h-75.1zM194.6 87.5h75.1M194.6 90.4h75.1" fill="none" stroke="#000" stroke-width=".2"/>
<g font-size="3.5" fill="#bf1a1a">
<text x="220.5" y="175.5">J1</text>
<text x="220.5" y="188.2">4</text>
</g>
<text font-size="3.5" x="135.5" y="181.9">TUBE DRILLING JIG</text>
<text font-size="2.8" x="194.5" y="200.9">A</text>
<text font-size="2.6" x="135.5" y="175.5">LIFETRAC v25 - OPEN SOURCE ECOLOGY</text>
<g font-size="2.5">
<text x="194.6" y="80.1">HOLE TABLE</text>
<text x="9.4" y="173.7">NOTES - UNLESS OTHERWISE SPECIFIED</text>
<text x="135.5" y="200.9">1:2</text>
<text x="149.2" y="200.9">mm [in]</text>
<text x="179.4" y="200.9">1 OF 1</text>
<text x="204.1" y="200.9">2026-09-25</text>
</g>
<text font-size="2.4" x="135.5" y="188.2">PLA OR PETG FILAMENT</text>
<g font-size="2.3">
<text x="210" y="11.1">ISOMETRIC VIEW (REF, NOT TO SCALE)</text>
<text x="28" y="56.9" transform="rotate(-90 28 56.9)">76.1 [2.997]</text>
<text x="76.2" y="73.7">TOP</text>
<text x="28" y="117.4" transform="rotate(-90 28 117.4)">101.5 [3.997]</text>
<text x="71.9" y="141.2">177.7 [6.997]</text>
<text x="151" y="140">RIGHT SIDE</text>
<text x="74.6" y="146.4">FRONT</text>
<text x="227.4" y="200.9">998556df | A (LETTER)</text>
</g>
<g font-size="2.2">
<text x="135.5" y="194.6">FFF 3D PRINT</text>
<text x="176.6" y="194.6">AS PRINTED</text>
<text x="220.5" y="194.6">177.7 x 101.5 x 76.1</text>
<text x="250.7" y="194.6">0.64 kg</text>
</g>
<g font-size="2.1">
<text x="9.4" y="11.1">SCALE 1:2 - VIEWS IN THIRD-ANGLE PROJECTION</text>
<text x="195.4" y="83.7">TAG</text>
<text x="202.9" y="83.7">VIEW</text>
<text x="211.9" y="83.7">X</text>
<text x="227.6" y="83.7">Y</text>
<text x="243.4" y="83.7">SIZE</text>
<text x="195.4" y="86.7">A1</text>
<text x="195.4" y="89.6">A2</text>
<text x="202.9" y="86.7">FRONT</text>
<text x="202.9" y="89.6">FRONT</text>
<text x="211.9" y="86.7">65.5 [2.577]</text>
<text x="211.9" y="89.6">116.3 [4.577]</text>
<text x="227.6" y="86.7">52.8 [2.077]</text>
<text x="227.6" y="89.6">52.8 [2.077]</text>
</g>
<g font-size="2">
<text x="9.7" y="176.9">1. DIMENSIONS IN MILLIMETRES [INCHES]. DO NOT SCALE DRAWING.</text>
<text x="9.7" y="179.5">2. GENERATED FROM THE OPENSCAD MODEL. IF THIS SHEET AND THE MODEL DISAGREE, THE MODEL GOVERNS. THE</text>
<text x="9.7" y="182.1">GEOMETRY ID IDENTIFIES THE MODEL VERSION.</text>
<text x="9.7" y="184.7">3. PRINT FROM THE SOURCE .SCAD (EXPORT STL). PLA OR PETG, 0.2 LAYER, 3+ PERIMETERS, 20-30% INFILL, SUPPORTS</text>
<text x="9.7" y="187.3">AS NEEDED.</text>
<text x="9.7" y="189.9">4. TOLERANCE ±0.3 [±.012]. FIT-CRITICAL FEATURES: TEST-FIT ON THE REAL STOCK AND SCALE THE MODEL IF NEEDED.</text>
<text x="9.7" y="192.5">5. PRINT WITH THE OPENING FACING UP (STANDING ON THE 7 IN FACE). README SUGGESTS 4-6 COPIES.</text>
<text x="135.5" y="207.3">openscad/3d_printed_welding_jigs/tube_drilling_jig.scad : tube_drilling_jig()</text>
<text x="234.3" y="207.3">Marking holes on 2x6 tube (T1-T3)</text>
</g>
<g font-size="1.9">
<text x="243.4" y="86.7">Ø6.3 [.250] THRU 2X WALLS</text>
<text x="243.4" y="89.6">Ø6.3 [.250] THRU 2X WALLS</text>
</g>
<text font-size="1.8" x="225.6" y="80.1">X, Y FROM LOWER-LEFT CORNER OF EACH VIEW</text>
<g font-size="1.8" fill="#bf1a1a">
<text x="68.4" y="108.3">A1</text>
<text x="93.8" y="108.3">A2</text>
</g>
<g font-size="1.7" fill="#595959">
<text x="135.3" y="172.3">PROJECT</text>
<text x="220.4" y="172.3">PART NO.</text>
<text x="135.3" y="178.6">TITLE</text>
<text x="135.3" y="185">MATERIAL / STOCK</text>
<text x="220.4" y="185">QTY PER MACHINE (FROM MANIFEST)</text>
<text x="135.3" y="191.3">PROCESS</text>
<text x="176.5" y="191.3">FINISH</text>
<text x="220.4" y="191.3">SIZE</text>
<text x="250.5" y="191.3">MASS (CALC)</text>
<text x="135.3" y="197.7">SCALE</text>
<text x="149" y="197.7">UNITS</text>
<text x="164.1" y="197.7">3RD ANGLE</text>
<text x="179.2" y="197.7">SHEET</text>
<text x="194.3" y="197.7">REV</text>
<text x="203.9" y="197.7">REV DATE</text>
<text x="227.2" y="197.7">GEOMETRY ID | SHEET SIZE</text>
<text x="135.3" y="204">SOURCE (OPENSCAD)</text>
<text x="234.1" y="204">USED IN</text>
</g>
</svg>
